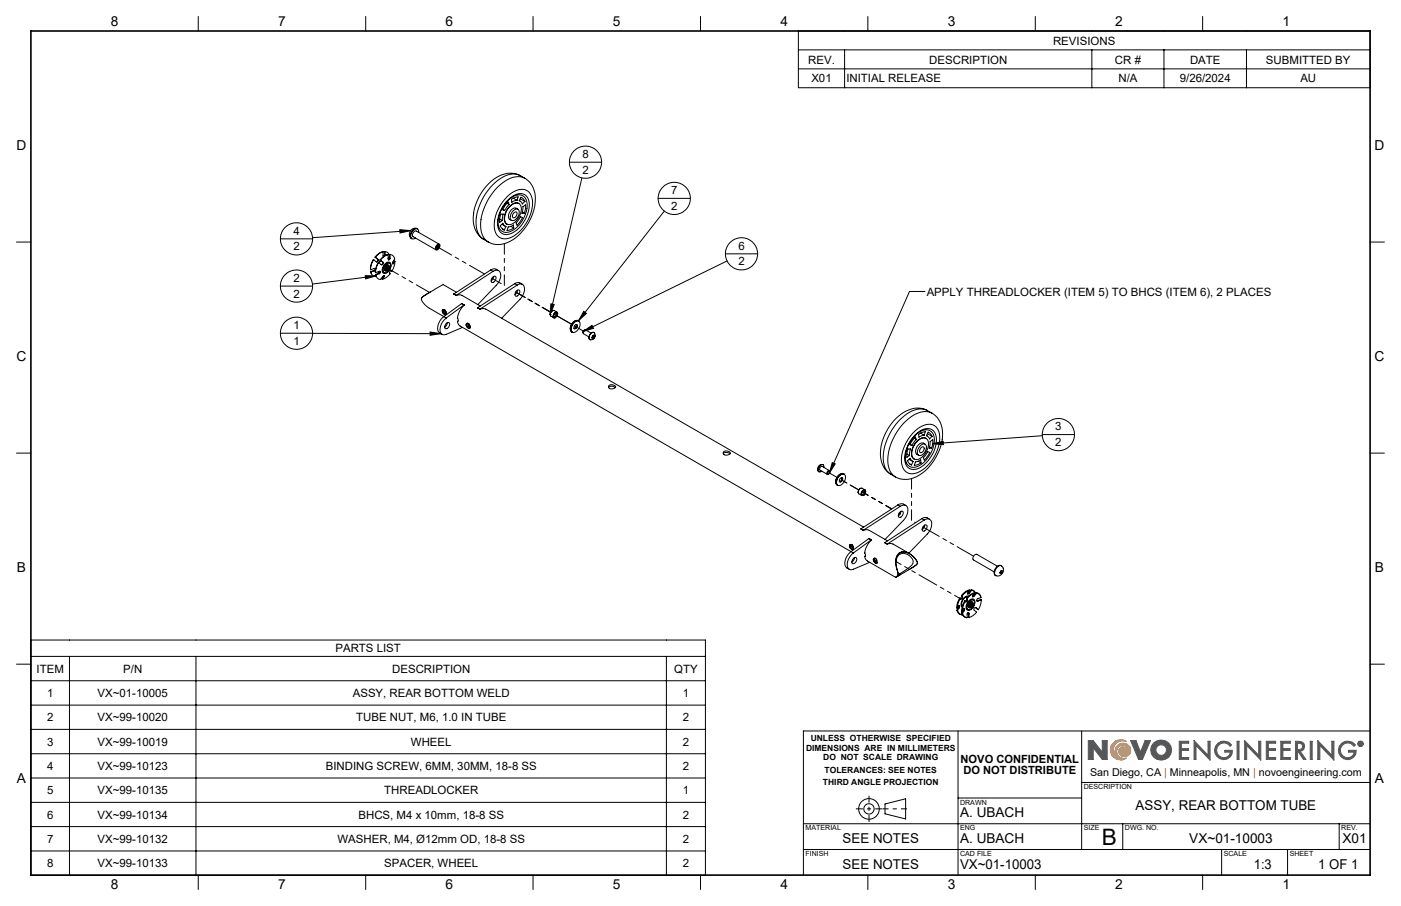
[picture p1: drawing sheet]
<svg xmlns="http://www.w3.org/2000/svg" width="432mm" height="279mm" viewBox="0 0 432 279" stroke-linecap="round" stroke-linejoin="round" font-family="sans-serif">
<g fill="none" stroke="#000" stroke-width=".31">
<path d="M61.1 5.1v4.5M112.7 5.1v4.5M164.3 5.1v4.5M215.9 5.1v4.5M267.5 5.1v4.5M319.1 5.1v4.5M370.7 5.1v4.5M160.4 54.2a7.7 7.7 0 0 0-8.9 1.6 14.9 14.9 0 0 0-5.2 14.4l1.1 2.2 1.7 1.4M160.4 54.2a6.4 6.4 0 0 0-6.9 1.4 17.5 17.5 0 0 0-6.7 14.2 5.5 5.5 0 0 0 3.7 4.8M160.4 54.2l1.4 .8M161.8 55a7.8 7.8 0 0 1 3 8.7 15.3 15.3 0 0 1-9.5 11.5l-2.4 .2-2.4-.8M161.8 55a6.4 6.4 0 0 0-6.9 1.4 17.5 17.5 0 0 0-6.7 14.2l.7 2.4 1.6 1.6"/>
<path d="M5.1 74.6h4.4M115.6 79.3h.1M115.6 79.3l.7 .6M115.7 79.3l.8 .7M116.3 79.9a.52 .52 0 0 1-.3 .8M116.3 79.9l.2 .1M116.5 80a.49 .49 0 0 1 0 .6 .49 .49 0 0 1-.5 .2M118.1 77.6a4.4 4.4 0 0 0-2.4 1.7M118.1 77.6v1.6l.4-.5M118.1 77.6h-.2a4.4 4.4 0 0 0-2.3 1.7M118.7 77.6a1.61 1.61 0 0 1 1.4 1.2M118.7 77.6v1.2l-.2-.1"/>
<path d="M118.7 77.6h-.2v1.1M119.6 78.5a4.4 4.4 0 0 0-2.4 1.7M119.6 78.5h-.1a4.4 4.4 0 0 0-2.4 1.7M119.6 78.5v1.2M120.1 79.6l-.4 .5M120.1 79.6l.1 .1M120.1 79.7l-.4 .4M120.1 79l-.4 .7M120.2 78.5a1.59 1.59 0 0 1 1.4 1.4l-.5 .7a.44 .44 0 0 0 .1 .8v-.1M120.2 78.5v1.2M120.2 78.5l-.1 1.1M120.2 79.7v.1a.31 .31 0 0 1-.4 .4 .31 .31 0 0 1-.2-.5"/>
<path d="M128.4 70.4a1.82 1.82 0 0 0-2 .9 1.82 1.82 0 0 0 .3 2.2M128.7 70.6a1.94 1.94 0 0 0-1.9 .8 1.94 1.94 0 0 0-.2 2l.3 .2M129 71.6a.87 .87 0 0 0-.4-1.1 .87 .87 0 0 0-1.2 .5 1.83 1.83 0 0 0-.4 2.7h.6l.4-.3M134.5 75.7l.8-.4a1.04 1.04 0 0 1 .1 1.2 1.04 1.04 0 0 1-1.1 .5l-.1-.7zM134.7 75.8l-.2 .4M134.7 75.8l.4-.2a.61 .61 0 0 1 .1 .8 .61 .61 0 0 1-.8 .2l.1-.4M134.8 75.7l-.3 .5M134.8 75.7l-.4 .6M134.8 75.7l.1-.1a.49 .49 0 0 1 .3 .7 .49 .49 0 0 1-.8 .2v-.1a.41 .41 0 0 0 .6-.2 .41 .41 0 0 0-.2-.5zM134.9 75.7l-.1 .5-.4 .2M134.9 75.7l-.5 .7M135 75.7h-.2"/>
<path d="M135 75.7v.6l-.6 .2M135.3 75.7l-.4 .9M135.4 75.3l-7.1-4a1.15 1.15 0 0 0-1 1.7l7.1 4M154 67.6l.8 .4M154.2 69.6l.8-.7 .3 .5 .7 .5-.6 1-.7-.5zM154.3 66h.8l-.3 2-.8 .6zM154.7 69.2l1.1 .6M154.9 70.6l.5 .3M155 64.6l.5 .3M156.3 62.7l.6 .3M156.3 60.6a5.8 5.8 0 0 1 5.9-1.9 4.8 4.8 0 0 1 1.8 5.6 11.9 11.9 0 0 1-7.6 9.3 3.4 3.4 0 0 1-4.1-3.8 12.7 12.7 0 0 1 4-9.2zM156.6 61.7a4.6 4.6 0 0 1 5.3-1.6 5.5 5.5 0 0 1 .4 6.6 7.9 7.9 0 0 1-6.7 5.6 3.2 3.2 0 0 1-2.3-3.7 11.1 11.1 0 0 1 3.3-6.9z"/>
<path d="M156.6 70l1.7-.6v.9l-1 .6-1 .2zM156.9 63l-1.4 1.9M156.9 63l-.3-.7-1.7 2.4 .6 .2M157.3 63.6l.4-.4a1.69 1.69 0 0 1 2.1-.5 1.69 1.69 0 0 1 .9 2 5.1 5.1 0 0 1-3.8 4.6 2.02 2.02 0 0 1-1.3-3l.9-1.7zM157.5 69.8l.8 .5M157.7 61.5l2-.8-.4 1.1-1.6 .6zM158.1 65.1a1.05 1.05 0 0 1 1.4-.6 1.05 1.05 0 0 1 .5 1.5 2.27 2.27 0 0 1-2.3 2 2.07 2.07 0 0 1 .4-2.9zM158.2 61.1l1.1 .7M158.4 65.6l.5-.3a.99 .99 0 0 1 .4 1.1 .99 .99 0 0 1-.9 .8l-.5-.4 .1-.6zM159.6 60.1a9 9 0 0 0-5.8 10.1 2.64 2.64 0 0 0 4.3 .8 9 9 0 0 0 4.1-9.4 2.28 2.28 0 0 0-2.6-1.5M159.6 64.5a1.68 1.68 0 0 0-2.6 1l-.3 1.4a1.13 1.13 0 0 0 1 1.1M159.9 62.8a2.37 2.37 0 0 0-2.9 .9 4.4 4.4 0 0 0-1.1 5.2l.3 .2"/>
<path d="M160 61.9l.7 .5 .3 .5 .8-.8M160 61.9l.6-1.1 .7 .5 .5 .8M160.1 61.9l.1 .1M160.3 61.3l1.5 .8M160.4 66.9l.7 .2-1.8 2.4-.2-.8zM161 65.4l.6 .4M161.1 63.7l.9-.5-.4 2.6h-.7zM422.3 74.6h4.4M114.2 83.2l1.1-.4a.37 .37 0 0 1 .5 .3 .37 .37 0 0 1-.4 .4M114.2 83.7l.2 .6M114.2 83.7l.1 .2M114.3 83.9a1.68 1.68 0 0 0 1.4 1.4l.2-.2"/>
<path d="M115.2 80.1l-.8 1.6-.2 1.5M115.2 80.1a4.3 4.3 0 0 0-1 3.1M115.2 80.1l.8 .7M115.2 83.4l.2 .1M115.2 83.4l-1 .3M115.4 83.5l-1.1 .4M115.5 82.8l.1 .3-.4 .3M115.7 84.1l1.3-.5a.39 .39 0 0 1 .3 .5 .39 .39 0 0 1-.4 .3M115.7 84.6l.2 .6M115.7 84.6l.1 .2M115.8 84.8a1.59 1.59 0 0 0 1.5 1.4l1-1.3 .2 .4M116.7 81l-.7 1.5-.3 1.6"/>
<path d="M116.7 81l-.8 1.4-.2 1.7M116.7 81l.8 .6M116.8 84.3l.1 .1M116.8 84.3l-1.1 .3M116.8 84.1v.2M116.9 84.4l-1.1 .4M117 84.1h-.3l-.4 .4M117.1 83.6l-.3 .7M117.1 80.2h.1M117.1 80.2l.8 .6M117.2 80.2l.8 .7M117.3 80.3l-.6 .7"/>
<path d="M117.4 80.4l-.5 .6M117.9 80.8a.52 .52 0 0 1-.4 .8M117.9 80.8l.1 .1M118 80.9a.48 .48 0 0 1 .1 .6 .48 .48 0 0 1-.6 .1M118.3 85.2l.2 .1M118.3 85.2l-.6 .8 .1 .1M118.4 84.9l-.1 .3M118.5 83l.5 .2M118.5 83a.95 .95 0 0 0 .7-1.3 .95 .95 0 0 1-.7 1.3M118.5 85.3l-.7 .8M118.6 81.4a1.02 1.02 0 0 1 1.4-.5 1.02 1.02 0 0 1 .5 1.4 2.14 2.14 0 0 1-2.3 2 1.99 1.99 0 0 1 .4-2.9zM118.8 81.6a.88 .88 0 0 1 1.2-.5 .88 .88 0 0 1 .4 1.2 1.77 1.77 0 0 1-2.1 1.7l-.3-.9z"/>
<path d="M119 81.9l-.4 .8zM119.1 81.9l-.6 .9M119.1 81.8l.3-.1 .2 .3-.2 .8M119.3 82.1l-.4 .7M119.3 82.9l-.1 .1M119.4 82.8l-.4 .4M119.4 82.8l-.5 .4-.3-.1M119.6 82.2l-.3 .7M119.8 82.9l-.7 .6-.4-.1-.2-.4M120 82.2l-.1-.3a1.03 1.03 0 0 0-1.2 .4 1.03 1.03 0 0 0 .2 1.3l.4-.2 .5-.5M120 82.2l-.2 .7M120 82.2l-.3 .6-.7 .4"/>
<path d="M120 82.2l-.4 .8-.6 .5M120 81.1a1.92 1.92 0 0 0-1.6 3M120 81.1l.1 .1M120.5 83.4l.3 .3M120.6 83.4h.1M120.6 83.4h-.1a.63 .63 0 0 0-.2 1 4.5 4.5 0 0 1-2.5 1.7M120.6 83.4l.2 .3M121.1 81.2l-.1 .1M121.1 81.2l.1 .1M121.7 80.6l-.1 1.1-.8 2M121.7 80.6l-.5 .7M121.7 80.6l-.2-.1-.4 .7"/>
<path d="M132.7 90l-2.1 1.3-.7 .9M136.5 95.5a.98 .98 0 0 1 .9 .5 .98 .98 0 0 1 0 1 1.05 1.05 0 0 1-.9-1.5zM136.5 96.3a.49 .49 0 0 1 0-.7 .49 .49 0 0 1 .7 .1 .76 .76 0 0 1 0 1.3l-.7-.6M136.5 95.8l.7 .5M136.5 96.4l.7 .4M136.5 95.8v.6M136.5 96.4l.2 .1M136.7 95.5l-.2 .3M136.7 96.5l.7 .4-.2-.1M136.8 97.6a3.9 3.9 0 0 0-1.5 4.9l1 .6M136.8 97.6l.7 .5M136.8 95.5l.4 .2"/>
<path d="M137.2 96.3v.5M137.4 96l-.2 .3M137.5 98.1a3.9 3.9 0 0 0-1.5 4.8 1.27 1.27 0 0 0 1.5 .2l5.1-2.1M137.7 99.6l.5-.2a1.09 1.09 0 0 1 .2 1.4 1.09 1.09 0 0 1-1.2 .5l-.1-.8zM137.8 99.5l-.1 .6-.6 .8M139.9 90.7h.1M139.9 90.7l.7 .4M140.6 91.1l.9-.2 .8 .2 5.7 3.3M140.6 91.1h.1M140.7 90.1l-4.1-2.3-2.7 1.5a11.6 11.6 0 0 0-4 2.8 4.4 4.4 0 0 0 2.5 3l4.4 2.5M141 98a7.1 7.1 0 0 1 2.1-3.9l-5.6 4M141 98h.1"/>
<path d="M141 99.2l.7 1.3 120.6 69.6M141 98l.2 .8-.2 .4M141.2 99l-.2 .1M142.3 93.6l.8 .5M142.3 93.6l-5.5 4M142.3 93.6h.1M143.8 99.7a.91 .91 0 0 1 1 .6 .91 .91 0 0 1-.3 1 1.17 1.17 0 0 1-.7-1.6zM144 99.7l-.2 .4M144.1 99.7l.4 .2M147.2 94.9h.1M147.2 94.9l.8 .5M147.2 94.9l.8 .4"/>
<path d="M148 95.4l.9-.3 .8 .2 116.5 67.3M148 95.3v.1M151.2 83.3l1.3-.4 1.2 .6M151.2 83.3l.8 .4M151.2 83.3l-11.3 7.4M151.8 85.6l.7-.4a1.1 1.1 0 0 1 .2 1.3 1.1 1.1 0 0 1-1.2 .5l-.1-.8zM152 83.7a1.46 1.46 0 0 1 1.8-.1 1.46 1.46 0 0 1 .5 1.8l-1 2.2-6 6.3M152 83.7l-11.4 7.4M152.2 85.2l-.3 .9-.5 .5M158.6 87.5l1.3-.4 1.1 .6M158.6 87.5l.7 .4M158.6 87.5l-11.4 7.4"/>
<path d="M159.1 89.8a.63 .63 0 0 1 1-.3 .63 .63 0 0 1 0 1l-.4 .6-.7 .3-.3-.6zM159.3 87.9a1.43 1.43 0 0 1 1.9-.1 1.43 1.43 0 0 1 .4 1.8l-.9 2.2-6.1 6.3M159.3 87.9l-11.3 7.4M159.5 89.5l-.3 .9-.5 .4M169.5 97h.1M170.2 95.8l-.7 1.2M170.2 95.8l-.4 .5-.2 .9 1.1 .8M170.2 95.8l.5-.1 1 .6M170.3 95.8h.1M170.3 95.8h-.1M170.9 96.6l.5-.3a.86 .86 0 0 1 .5 .8 .86 .86 0 0 1-.7 .8l-.4 .1-.3-.3zM171 96.7l.3-.2a.68 .68 0 0 1 .3 .9 .68 .68 0 0 1-.9 .3z"/>
<path d="M171.2 96.6l.1-.1a.64 .64 0 0 1 .2 .9 .64 .64 0 0 1-.8 .2v-.2M171.9 96.8l-.1-.5a1.06 1.06 0 0 0-1.1 .5 1.06 1.06 0 0 0 0 1.2l.5-.1M176.6 99.5l1-.7 .8 .2a2.3 2.3 0 0 0-2 3.4l-.2-.1a2.01 2.01 0 0 1 .4-2.8zM176.8 99.7a1.03 1.03 0 0 1 1.3-.7 1.03 1.03 0 0 1 .7 1.3 2.32 2.32 0 0 1-2.3 2.2 1.9 1.9 0 0 1 .3-2.8zM177.2 99l-1 .9-.4 1.5M137.1 100.9h.1M143.8 100.6a.49 .49 0 0 1 0-.8 .49 .49 0 0 1 .8 .2 .67 .67 0 0 1 .3 .6 .67 .67 0 0 1-.4 .6l-.6-.6M143.8 100.1l.8 .4M143.8 100.6l.8 .4M143.8 100.1v.5M143.8 100.6l.2 .2M144.1 100.8l.7 .4-.2-.2"/>
<path d="M144.6 100.5v.5M144.7 100.2l-.1 .3M177.2 100.3l.4-.3a.71 .71 0 0 1 .2 .9 .71 .71 0 0 1-.9 .3zM177.6 100.1a.95 .95 0 0 1-.6 1.1M177.7 100.1a.83 .83 0 0 1-.7 1.3M180.2 101.8l-.4 .3-.1 .5M182 103a.82 .82 0 0 1 1.2-.2 .82 .82 0 0 1 .1 1.2 1.01 1.01 0 0 1-1.7 .4zM182.2 102.7l-1.7-1a.77 .77 0 0 0-.7 1.2l1.7 1M182.6 104.1v.1M182.6 104.1l.2 .2M182.6 103.6l.4-.3a.59 .59 0 0 1 .4 .7 .59 .59 0 0 1-.6 .5l-.3-.2zM182.6 104.2l.2 .1"/>
<path d="M182.8 103.8l-.2 .2M182.8 103.8l.4 .2M182.8 103.6v.2M183 103.5l-.3 .2-.1 .5M183 103.5l.2 .1M183.1 102.6a1.38 1.38 0 0 0-1.4 .6 1.38 1.38 0 0 0 .1 1.5M183.2 104l-.4 .3M183.2 103.6v.4M187.6 119.5a1.49 1.49 0 0 1 2.1 0M187.7 118.9a1.46 1.46 0 0 1 2.1 .4 1.22 1.22 0 0 1-1.2 .7 1.22 1.22 0 0 1-1.1-.9zM5.1 139.7h4.4M223 139.9a1.45 1.45 0 0 1 2 0"/>
<path d="M223 139.3a1.49 1.49 0 0 1 2.1 .4 1.21 1.21 0 0 1-1.2 .7 1.21 1.21 0 0 1-1-.8zM278.4 130.7a8.9 8.9 0 0 1 7.8-3.7 6.9 6.9 0 0 1 4.3 7.9 15.7 15.7 0 0 1-8.9 12.5 5.4 5.4 0 0 1-7.6-3.1 15.2 15.2 0 0 1 3.6-12.8zM279.9 138.5l.7-.1-.3 2.1-.8 .5zM280.5 137l.6 .4M281.5 133.4a5.7 5.7 0 0 1 6.5-2.2 5.8 5.8 0 0 1 1.1 6.9 11.4 11.4 0 0 1-7.6 8 3.5 3.5 0 0 1-3.7-4.2 13.2 13.2 0 0 1 3.7-8.5zM281.8 135.1l.6 .4M282 134.1a4.5 4.5 0 0 1 5.3-1.5 4.6 4.6 0 0 1 1.1 4.9 9.9 9.9 0 0 1-6.1 7.2 2.93 2.93 0 0 1-3.5-3.7 11.3 11.3 0 0 1 3.2-6.9zM282.4 135.5l-1.3 1.9M282.4 135.5l-.3-.7-1.7 2.3 .7 .3M282.6 136.2a2.01 2.01 0 0 1 3.4-.3 5.2 5.2 0 0 1-3.4 5.8 1.84 1.84 0 0 1-1.5-2.6l.4-1.2zM283.1 133.9l2.1-.8-.4 1.1-1.6 .6zM283.7 133.6l1.1 .6"/>
<path d="M283.8 137.3a1.05 1.05 0 0 1 1.5-.2 1.05 1.05 0 0 1 .1 1.5 1.96 1.96 0 0 1-2.3 1.8 2.31 2.31 0 0 1 .7-3.1zM283.9 138.1l.5-.3a.94 .94 0 0 1 .4 .9 .94 .94 0 0 1-.7 .8l-.4 .1-.3-.4zM285.1 137a1.55 1.55 0 0 0-2.5 .8 1.56 1.56 0 0 0 .5 2.6M285.4 135.2a2.27 2.27 0 0 0-2.9 1 4.3 4.3 0 0 0-1.1 5.1l.4 .3M285.5 134.3l1 1.1 .8-.9M285.5 134.3l.6-1 .7 .5 .5 .7M285.5 134.3l.3 .1M285.9 133.7l1.4 .8M285.9 126.6a7.6 7.6 0 0 0-9 1.8 15.1 15.1 0 0 0-5.2 14.1l.3 .8a5.8 5.8 0 0 0 2.5 3M285.9 126.6a6.5 6.5 0 0 0-7.3 1.8 17.2 17.2 0 0 0-6.3 14.3l.3 .8a4.3 4.3 0 0 0 2 2.8M285.9 126.6l1.4 .9M285.9 139.3l.7 .2-1.7 2.4-.3-.8z"/>
<path d="M286.5 137.8l.6 .4M286.7 136.2l.8-.6-.4 2.6h-.7zM422.3 139.7h4.4M253.4 143.2a1.39 1.39 0 0 0-1.2 2.1M253.7 143.3a1.39 1.39 0 0 0-1.4 .7 1.39 1.39 0 0 0 .1 1.5M253.9 144.1a.68 .68 0 0 0-.4-.9 .68 .68 0 0 0-.9 .6l-.4 1.3a.59 .59 0 0 0 .5 .5 .59 .59 0 0 0 .6-.3M255.3 145.5l.1-.2a.41 .41 0 0 1 .3 .6 .41 .41 0 0 1-.6 .2zM255.6 145.1l-2.2-1.3a.77 .77 0 0 0-.7 1.2l2.3 1.3M255.8 145.6l-.1-.3a.62 .62 0 0 0-.7 .2 .62 .62 0 0 0 .1 .8l.3-.1M257.7 149.2a2.62 2.62 0 0 1 2-3.2l.5 .2a2.4 2.4 0 0 0-2.3 3.1M257.7 149.2l.5 .5-.3-.4M258.6 146.9l.3-.4a.96 .96 0 0 1 1.3-.2 .96 .96 0 0 1 .4 1.3 2.39 2.39 0 0 1-2.3 2.1 1.89 1.89 0 0 1 .3-2.8z"/>
<path d="M259 146.2a2.75 2.75 0 0 0-1.3 3M259 147.5l.4-.2a.7 .7 0 0 1 .2 .9 .7 .7 0 0 1-.9 .3zM259.4 147.3a.99 .99 0 0 1-.7 1.2M259.5 147.3a.85 .85 0 0 1-.7 1.3M265.1 150.6l-.4 .5-.2 .7M265.1 150.6l-.6 .8v.6l1.1 .8M265.1 150.6l.5-.1 1 .6M265.2 150.6h.1M265.2 150.6h-.1M265.8 151.4l.5-.3a.85 .85 0 0 1 .5 .9 .85 .85 0 0 1-.6 .7l-.5 .1-.2-.3zM265.9 151.6l.4-.3a.67 .67 0 0 1 .2 .9 .67 .67 0 0 1-.9 .3zM266 151.2l.5-.2 .3 .6"/>
<path d="M266 151.2a.88 .88 0 0 0-.6 .7 .88 .88 0 0 0 .5 .9h.2M266.1 152.8h.1M266.1 151.4l.1-.1a.65 .65 0 0 1 .2 .8 .65 .65 0 0 1-.8 .3v-.2M274.6 146.3l1.4 .8M276.8 155.7l1.2-.4 1.2 .6M276.8 155.7l.7 .4M276.8 155.7l-11.4 7.4M277.5 157.8l.5-.2a1.1 1.1 0 0 1 .3 1.2 1.1 1.1 0 0 1-.9 .8l-.4-.1-.1-.5zM277.5 156.1l-11.4 7.5M277.5 156.1a1.43 1.43 0 0 1 1.8-.1 1.43 1.43 0 0 1 .5 1.8l-1 2.2-6 6.4M277.6 157.7l-.2 .9-.5 .5M279.4 142.7a8.8 8.8 0 0 1 3.4-9 2.9 2.9 0 0 1 5.1 .9 9.2 9.2 0 0 1-5.5 9.4l-.6 .1a2.31 2.31 0 0 1-2.4-1.3"/>
<path d="M279.5 140l.8 .5M280.2 141.6l1 .6M280.4 143.1l.5 .3M280.5 141.3l.4 .7 .5 .3-.5 1.1-.7-.5-.5-.8zM282.2 142.5l1.6-.7v1l-2 .7zM283 142.2l.8 .6M284.1 159.9l1.3-.3 1.1 .5M284.1 159.9l.7 .5M284.1 159.9l-11.4 7.4M261.8 168.1a.8 .8 0 0 1 1 0 .8 .8 0 0 1 .2 1v.2a.92 .92 0 0 1-1-.2 .92 .92 0 0 1-.2-1zM262 168.8a.48 .48 0 0 1 0-.8 .48 .48 0 0 1 .7 .2 .74 .74 0 0 1 0 1.2l-.7-.6M262 168.3l.7 .4"/>
<path d="M262 168.8l.9 .6-.2-.1M262 168.8l.7 .5M262 168.3v.5M262.2 168l-.2 .3M262.3 170.1a3.9 3.9 0 0 0-1.5 4.8l1 .7M262.3 170.1l.7 .4M262.3 167.9l.4 .2M262.7 168.7v.6M262.9 168.4l-.2 .3M263 170.5a3.9 3.9 0 0 0-1.5 4.9 1.2 1.2 0 0 0 1.5 .1l5-2.1M263.1 172.2l.7-.3a1.2 1.2 0 0 1 .1 1.3 1.2 1.2 0 0 1-1.2 .6l-.1-.7zM263.3 172l-.2 .7-.6 .7"/>
<path d="M265.4 163.1v.1M265.4 163.1l.7 .5M266.1 163.6l1-.3 .7 .2 5.7 3.3M266.5 170.5h.1M266.5 170.4l.2 .8a1.3 1.3 0 0 0 .6 1.8l8.7 5M266.7 171.4l-.2 .2M267.8 166.1h.1M267.8 166.1l.7 .4M267.8 166.1l-5.5 4M268.5 166.5a7.4 7.4 0 0 0-2 4M268.5 166.5l-5.5 4M268.5 166.5h.1"/>
<path d="M269.3 172.5l.8 .4M269.3 173.1l1 .5-.2-.1M269.3 173.1l.8 .4M269.3 172.5v.6M269.3 172.2a.89 .89 0 0 1 1 .5 .89 .89 0 0 1-.2 1 1.1 1.1 0 0 1-.8-1.5zM269.4 173.1a.63 .63 0 0 0 .9 .4M269.5 172.2l-.2 .3M269.6 172.2l.4 .2M269.8 172.2a.47 .47 0 0 0-.6 .2 .47 .47 0 0 0 .1 .6M270.1 172.9v.6M270.2 172.7l-.1 .2M272.7 167.3l.7 .5"/>
<path d="M272.7 167.3l.8 .5M273.5 167.8h.1M273.5 167.8l.9-.2 .8 .1 5.1 3M276.1 173.5a2.47 2.47 0 0 1 1.4-2.7 2.47 2.47 0 0 1 3 .8 1.91 1.91 0 0 1 1 1.8 1.91 1.91 0 0 1-1.3 1.6l-3.4 2.2M276.8 177.1l-.7 .9M282.8 173.6h.1M282.8 173.6a5.1 5.1 0 0 0-4.9-3.3 3.6 3.6 0 0 0-1.6 4.6l.5 2.2M282.8 173.6a10.5 10.5 0 0 1-4.4 3.1l-2.3 1.3 1.4-.8M282.8 173.6a5.1 5.1 0 0 0-4.9-3.4 3.1 3.1 0 0 0-1.8 3.6l.7 3.3M282.8 173.6a3 3 0 0 1-2 1.7l-.6 .3M284.8 162l.5-.1a1.13 1.13 0 0 1 .4 1.1 1.13 1.13 0 0 1-1 .8 .97 .97 0 0 1-.5-.9 .97 .97 0 0 1 .6-.9zM284.8 160.4a1.45 1.45 0 0 1 1.9-.1 1.45 1.45 0 0 1 .4 1.8l-.3 1.1-.6 1.1-6.1 6.3"/>
<path d="M284.8 160.4l-11.3 7.4M285 161.9l-.3 .9-.5 .5M307.4 174.9a1.13 1.13 0 0 1 1.5-.3 1.13 1.13 0 0 1 .3 1.5 1.57 1.57 0 0 1-.9 1.4 1.57 1.57 0 0 1-1.7-.3l.1-1.2zM307.4 174.6l-6.3-3.6a1.15 1.15 0 0 0-1.1 1.7l6.4 3.7M308.2 176.6l.1 .3M308.3 176.5l.4 .3M308.5 176.1l.4 .2M308.6 174.5a1.94 1.94 0 0 0-1.9 .8 1.94 1.94 0 0 0-.1 2l.3 .2M308.7 176.8l-.4 .1M308.8 176l-.4 .1-.2 .5M308.8 176l.1 .3M308.8 176l-.3 .1"/>
<path d="M308.9 176.3l-.2 .5M294.9 188.2a1.57 1.57 0 0 0 1.6 1.4M294.9 188.2h.2M295.1 187.5l.5-.7a.41 .41 0 0 1 .2 .3 .41 .41 0 0 1-.2 .4M295.1 188.2a1.71 1.71 0 0 0 1.4 1.4M295.4 187.5h.2M295.4 187.5l-.5 .7M295.6 187.5l-.5 .7M295.6 186.8l-.2 .7M296 184.5l-.7 1.5-.2 1.5M296 184.5l-.2-.1-.7 1.5-.2 1.6h.2M296.3 183.6l.2 .2"/>
<path d="M296.3 183.6l.2 .3M296.5 189.1a1.57 1.57 0 0 0 1.6 1.4M296.5 189.1h.2M296.5 183.9l-.4 .8M296.5 183.8l.2 .2M296.5 183.9l.2 .1M296.5 188.4v.6M296.5 189.2v.4M296.6 188.4l.5-.8a.41 .41 0 0 1 .3 .4 .41 .41 0 0 1-.3 .4M296.7 184l-.4 .7-.3-.2M296.7 189.1a1.61 1.61 0 0 0 1.4 1.4M296.9 188.3l.2 .1"/>
<path d="M296.9 188.3l-.4 .8M297.1 188.1l-.2-.1 .1 .3M297.1 188.4l-.4 .7M297.1 187.7l-.2 .6M297.5 185.4l-.5 1.1-.4 1.9M297.5 185.4l-.1-.2-.7 1.6-.3 1.2v.4h.2M297.9 184.5l.2 .1M297.9 184.5l.1 .3M298 184.8l-.4 .8M298 184.8l.2 .1M298.1 184.6l.1 .3M298.2 184.9l-.3 .7-.2 .1-.2-.3"/>
<path d="M298.3 184a2.11 2.11 0 0 0-1.7 2.9M298.4 188.9l.1 .3M298.4 186.9l.2 .4 .3 .1 .7-.5M298.4 186.9l.4 .2M298.5 183.9a2.31 2.31 0 0 0-2 3.3M298.5 189.2l.2 .1M298.5 189.2v1.2h.2M298.6 185.3a1.03 1.03 0 0 1 1.4-.5 1.03 1.03 0 0 1 .4 1.4 2.22 2.22 0 0 1-2.2 2 2.03 2.03 0 0 1 .4-2.9zM298.7 189.3a.29 .29 0 0 0-.1-.4 .29 .29 0 0 0-.4 .2l-.1 1.4M298.7 189.3v1.1M298.7 182.7l-.5 .4M298.7 182.7l.2 .1"/>
<path d="M298.8 185.5a.94 .94 0 0 1 1.4-.4 .94 .94 0 0 1 0 1.5l-.4 .8a.93 .93 0 0 1-1.3 .6 .93 .93 0 0 1-.4-1.4zM298.8 182.1l-1.4 .8-.9 .9M298.8 182.1l-.6 1.1 .7-.4M298.8 182.1v-.2a4.6 4.6 0 0 0-2.5 1.7M299 185.8l-.5 .8zM299 185.8l-.5 .9M299.2 185.7l.4 .2-.3 .9M299.2 185.6a.94 .94 0 0 1-.8 1.3l.6-.4zM299.3 186.8l-.5 .3M299.3 186.8l-.7 .2M299.3 186l-.5 .8M299.3 186.8l-.1 .1"/>
<path d="M299.3 181.9l.8 .2 .6 .8M299.3 181.9l.1 .2M299.3 181.9l-.6 .8M299.4 182.1l.7 .2 .6 .8M299.4 182.1l-.5 .7M299.6 186.1l-.3 .7M299.9 186.2l-.1-.5a1.14 1.14 0 0 0-1.1 .5 1.14 1.14 0 0 0 0 1.2h.5l.4-.5M299.9 186.2l-.3 .7M299.9 186.2l-.4 .6-.7 .3M299.9 186.2l-.3 .7-.7 .5M300 185a1.91 1.91 0 0 0-1.8 2.9l.1 .1M300.2 183.6l-.4 .1"/>
<path d="M300.2 183.6l-.5 .4M300.2 183.6l.2 .1M300.4 183a4.4 4.4 0 0 0-2.3 1.6M300.4 183.7l-.4 .4-.3-.1 .1-.3M300.4 183l-.1-.2a4.4 4.4 0 0 0-2.4 1.7M300.4 183l-.6 .7M300.6 187.3l.9 .7M300.7 187.4h.1M300.8 187.4a.48 .48 0 0 0-.6 .2 .48 .48 0 0 0 .1 .6l.7 .6a4.4 4.4 0 0 1-2.3 1.6M300.8 187.4l.7 .6M300.9 182.8a1.52 1.52 0 0 1 1.4 1.1M300.9 182.8l.1 .2"/>
<path d="M300.9 182.8l-.7 .8M301 183a1.52 1.52 0 0 1 1.4 1.3l-1 .3a.38 .38 0 0 0-.4 .4 .38 .38 0 0 0 .4 .3M301 183l-.6 .7M301.3 185.2l-.3 .1M301.3 185.2l.1 .1M302.4 185l-.3 1.9-.6 1.1M302.4 185l-1 .3M302.4 185l-1.1 .2M5.1 204.8h4.4M422.3 204.8h4.4M295.3 225.4v44.5M333.4 225.4v36.6"/>
<path d="M422.3 225.4h-174.7v44.5M247.6 254h174.7M272.8 247.9l6.3-1.6v6.3l-6.3-1.6zM295.3 246.1h38.1M333.4 241.3h88.9M346 254v8M412.7 254v8M61.1 269.9v4.4M112.7 269.9v4.4M164.3 269.9v4.4M215.9 269.9v4.4M247.6 262h174.7"/>
<path d="M267.5 269.9v4.4M319.1 269.9v4.4M370.7 269.9v4.4M376.5 262v7.9M396.8 262v7.9"/>
<circle cx="267.8" cy="249.5" r="1.59"/>
<circle cx="267.8" cy="249.5" r="3.2"/>
</g>
<path d="M154.5 87.5l-2.9-1.7M170.8 96.9l5.4 3.1M177.1 100.5l.2 .1M177.1 100.5l2.7 1.6M258 147.2l-2.6-1.4M277.4 158.5l-.3-.2M277.5 158.5l-.4-.2M281.9 161l.3 .2" fill="none" stroke="#000" stroke-width=".31" stroke-dasharray="6.3 1.3 1.3 1.3 1.3 1.3"/>
<path d="M274.8 157l-9-5.3" fill="none" stroke="#000" stroke-width=".31" stroke-dasharray="6.3 1.3 1.3 1.3 1.3 1.3" stroke-dashoffset="4.3"/>
<path d="M264.7 151.1l-5.6-3.2" fill="none" stroke="#000" stroke-width=".31" stroke-dasharray="6.3 1.3 1.3 1.3 1.3 1.3" stroke-dashoffset="3.2"/>
<path d="M158.9 90.1l10.9 6.2" fill="none" stroke="#000" stroke-width=".31" stroke-dasharray="6.3 1.3 1.3 1.3 1.3 1.3" stroke-dashoffset="3.3"/>
<path d="M159.6 90.4l10.2 5.9" fill="none" stroke="#000" stroke-width=".31" stroke-dasharray="6.3 1.3 1.3 1.3 1.3 1.3" stroke-dashoffset="3.7"/>
<path d="M149.3 84.5l-14.7-8.5" fill="none" stroke="#000" stroke-width=".31" stroke-dasharray="6.3 1.3 1.3 1.3 1.3 1.3" stroke-dashoffset="1"/>
<path d="M264.7 151.1l-5.8-3.4" fill="none" stroke="#000" stroke-width=".31" stroke-dasharray="6.3 1.3 1.3 1.3 1.3 1.3" stroke-dashoffset="3.4"/>
<path d="M132.4 90.2l-13.7-7.9" fill="none" stroke="#000" stroke-width=".31" stroke-dasharray="6.3 1.3 1.3 1.3 1.3 1.3" stroke-dashoffset="1.6"/>
<path d="M276.2 173.2l19.6 11.3" fill="none" stroke="#000" stroke-width=".31" stroke-dasharray="6.3 1.3 1.3 1.3 1.3 1.3" stroke-dashoffset="4.6"/>
<path d="M284.4 162.5l15.7 9" fill="none" stroke="#000" stroke-width=".31" stroke-dasharray="6.3 1.3 1.3 1.3 1.3 1.3" stroke-dashoffset=".5"/>
<path d="M155.4 88v-12.9M280.9 160.5v-12.9" fill="none" stroke="#000" stroke-width=".31" stroke-dasharray="6.3 1.3 1.3 1.3 1.3 1.3" stroke-dashoffset="3.1"/>
<path d="M342.7 229.6a3.1 3.1 0 0 1 4.5-.9 2.82 2.82 0 0 0-3.9 1.7 2.82 2.82 0 0 0 2.3 3.6 2.45 2.45 0 0 1-1.1-4.2 2.45 2.45 0 0 1 4 1.5 1.88 1.88 0 0 1-1.9 2.1 1.88 1.88 0 0 1-1.8-2.2l.6-.7a1.82 1.82 0 0 1 2.4 1.5 1.89 1.89 0 0 0-2.6-2 1.89 1.89 0 0 0-.3 3.3l1.5 .6 .8-.1a3.2 3.2 0 0 1-4-.2 3.2 3.2 0 0 1-.5-4z" fill="none" stroke="#f78d2a" stroke-width=".31"/>
<g fill="none" stroke="#555759" stroke-width=".31">
<path d="M336.9 230.6v3.6h-1.5v-5.8h1.5l2.8 3.6M336.9 230.6h.1M337 230.6l2.7 3.6h1.5v-5.8h-1.5v3.6M339.7 232h.1M348.5 228.4h1.6l1.4 3.6 1.4-3.6h1.7l-2.5 5.8h-1.2zM363.5 228.6h2.9v.6h-2.3v1.7h2.2v.5h-2.2v2.2h2.3v.6h-2.9zM368 228.4l4.3 4.5v-4.3h.7v5.8l-4.4-4.5v4.3h-.6zM375.4 229.2a2.89 2.89 0 0 1 4.2 .5l-.5 .5a2.26 2.26 0 0 0-3.2-.7 2.26 2.26 0 0 0-.5 3.2 2.26 2.26 0 0 0 3.3 .4l.5-1.1h-1.7v-.6h2.3a2.78 2.78 0 0 1-4 2.5 2.78 2.78 0 0 1-.4-4.7zM381.3 228.6h.6v5.6h-.6zM383.6 228.4l4.3 4.5v-4.3h.7v5.8l-4.4-4.5v4.3h-.6zM390.3 228.6h2.9v.6h-2.3v1.7h2.2v.5h-2.2v2.2h2.3v.6h-2.9zM394.8 228.6h2.9v.6h-2.3v1.7h2.2v.5h-2.2v2.2h2.3v.6h-2.9z"/>
<path d="M399.3 228.6a2.74 2.74 0 0 1 2.6 .8l.2 .8-.3 .9-1.1 .6 1.8 2.5h-.8l-1.7-2.5h-.1v2.5h-.6zM399.9 229.2l1.1 .1a1.02 1.02 0 0 1 0 1.7l-1.1 .2zM403.8 228.6h.6v5.6h-.6zM406.2 228.4l4.3 4.5v-4.3h.6v5.8l-4.3-4.5v4.3h-.6zM413.6 229.2a2.89 2.89 0 0 1 4.2 .5l-.5 .5a2.25 2.25 0 0 0-3.3-.7 2.25 2.25 0 0 0-.2 3.4 2.25 2.25 0 0 0 3.4-.3l.1-.6h-1.6v-.6h2.3a2.79 2.79 0 0 1-4 2.5 2.79 2.79 0 0 1-.4-4.7zM419 228.9l.6 .1-.1 .4 .2 .4-.4-.4-.3 .4zM419.2 229l.3 .2-.3 .1z"/>
<circle cx="357.9" cy="231.3" r="1.64"/>
<circle cx="357.9" cy="231.3" r="3.2"/>
<circle cx="419.3" cy="229.4" r=".85"/>
<circle cx="419.3" cy="229.4" r=".71"/>
</g>
<path d="M279.5 249.4h-7.5" fill="none" stroke="#000" stroke-width=".31" stroke-dasharray="15.2 1.3 1.3 1.3" stroke-dashoffset="13.4" stroke-linecap="butt"/>
<path d="M263.8 249.4h8.1M267.8 245.4v8.1" fill="none" stroke="#000" stroke-width=".31" stroke-dasharray="15.2 1.3 1.3 1.3" stroke-dashoffset="13.1" stroke-linecap="butt"/>
<path d="M9.5 9.6h412.8v260.3h-412.8z" fill="none" stroke="#000" stroke-width=".5"/>
<path d="M343 229.1a3.2 3.2 0 0 1 4.2-.4 2.82 2.82 0 0 0-3.9 1.7 2.82 2.82 0 0 0 2.3 3.6 2.43 2.43 0 0 1-1.9-2.8 2.43 2.43 0 0 1 2.7-2 2.43 2.43 0 0 1 2.1 2.7 1.82 1.82 0 0 1-2.5 1.5 1.82 1.82 0 0 1-.9-2.7 1.73 1.73 0 0 1 2.7 1.3 1.9 1.9 0 0 0-2.6-2 1.9 1.9 0 0 0-.3 3.3l.8 .5h1.5a3.2 3.2 0 0 1-4.2-.4 3.2 3.2 0 0 1 0-4.3z" fill-rule="evenodd" fill="#f78d2a"/>
<path d="M335.4 228.4v5.8h1.5v-3.6l2.8 3.6h1.5v-5.8h-1.5v3.6l-2.8-3.6zM348.5 228.4l2.4 5.8h1.2l2.5-5.8h-1.7l-1.4 3.6-1.4-3.6zM355.6 229.1a3.1 3.1 0 0 0 .2 4.6 3.1 3.1 0 0 0 4.6-.6 3.1 3.1 0 0 0-1-4.5l-1.8-.4-1 .3zM356.2 231.3a1.65 1.65 0 0 1 3.3 0 1.65 1.65 0 0 1-3.3 0zM363.5 228.6v5.6h2.9v-.6h-2.3v-2.2h2.2v-.5h-2.2v-1.7h2.3v-.6zM368 228.4v5.8h.6v-4.3l4.4 4.5v-5.8h-.7v4.3zM375.2 229.3a2.79 2.79 0 0 0 .7 4.7 2.79 2.79 0 0 0 3.9-2.6h-2.3v.6h1.7a2.16 2.16 0 0 1-3 1.4 2.16 2.16 0 0 1-.9-3.2 2.22 2.22 0 0 1 3.8 0l.5-.5a2.92 2.92 0 0 0-4.4-.4zM381.3 228.6v5.6h.6v-5.6zM383.6 228.4v5.8h.6v-4.3l4.4 4.5v-5.8h-.7v4.3zM390.3 228.6v5.6h2.9v-.6h-2.3v-2.2h2.2v-.5h-2.2v-1.7h2.3v-.6zM394.8 228.6v5.6h2.9v-.6h-2.3v-2.2h2.2v-.5h-2.2v-1.7h2.3v-.6zM399.3 228.6v5.6h.6v-2.5l1.8 2.5h.8l-1.8-2.5 1.1-.6 .3-1.3a1.6 1.6 0 0 0-2.1-1.2zM399.9 229.2l1.3 .3 .3 .4-.3 1-1.3 .3zM403.8 228.6v5.6h.6v-5.6zM406.2 228.4v5.8h.6v-4.3l4.3 4.5v-5.8h-.6v4.3zM413.3 229.4a2.79 2.79 0 0 0 .9 4.6 2.79 2.79 0 0 0 3.8-2.6h-2.3v.6h1.6a2.18 2.18 0 0 1-3.2 1.3 2.18 2.18 0 0 1-.4-3.5 2.22 2.22 0 0 1 3.6 .4l.5-.5a2.89 2.89 0 0 0-4.5-.3zM419 228.9v.9h.2v-.4l.5 .4-.2-.4 .2-.4zM419.2 229l.3 .2-.3 .1zM418.5 229.4a.85 .85 0 0 0 1.7 0 .85 .85 0 0 0-1.7 0zM418.6 229.4a.71 .71 0 0 1 1.4 0 .71 .71 0 0 1-1.4 0z" fill-rule="evenodd" fill="#555759"/>
<g fill="none" stroke="#000" stroke-width=".31">
<path d="M246.1 9.6h176.2v17.5h-176.2zM246.1 15.4h176.2M260.3 15.4v11.7M336.5 15.4v11.7M358.7 15.4v11.7M384.2 15.4v11.7M246.1 21.2h176.2M175.5 50h9.9M179.4 54.9l-9.9 42.1M86.4 73.7h9.9M123.2 70.8l3.4 .3-3.3 .8zM126.6 71.1l-30.3 2.2"/>
<path d="M202.8 61.2h10M204.8 65.1l-26.5 33.8M223.6 78.3h9.9M86.4 88.2h9.9M112.6 85l3.3 .1-3.2 .9zM115.9 85.1l-19.6 2.5M169.8 93.7l1 .2-1.3 3.1zM179.9 96l.8 .7-2.4 2.2zM224.1 80.5l-44.4 21.7M285.1 89.9h-4.8l-24.7 56M86.4 102.8l49.5 .1M132.6 102.4l3.3 .5-3.3 .5z"/>
<path d="M179.7 102.2l2.8-1.9 .4 .9zM287.4 136.8l3.3-.7 .1 1zM321.2 134h10M321.2 134.4l-33.8 2.4M256.5 142.7l.9 .4-1.8 2.8zM9.5 197.4h207.9v72.5h-207.9zM9.5 202.4h207.9M9.5 209.9h207.9M9.5 217.5h207.9M21.4 202.4v67.5M60.4 202.4v67.5M205.4 202.4v67.5"/>
<path d="M9.5 224.9h207.9M9.5 232.4h207.9M9.5 239.9h207.9M9.5 247.4h207.9M9.5 254.9h207.9M9.5 262.4h207.9"/>
<circle cx="180.5" cy="50" r="5"/>
<circle cx="91.4" cy="73.7" r="5"/>
<circle cx="207.8" cy="61.2" r="5"/>
<circle cx="228.5" cy="78.3" r="5"/>
<circle cx="91.4" cy="88.2" r="5"/>
<circle cx="91.4" cy="102.8" r="5"/>
<circle cx="326.2" cy="134" r="5"/>
</g>
<path d="M179.9 96l.8 .7-2.4 2.2zM179.7 102.2l2.8-1.9 .4 .9zM287.4 136.8l3.3-.7 .1 1zM169.8 93.7l1 .2-1.3 3.1zM132.6 102.4l3.3 .5-3.3 .5zM112.6 85l3.3 .1-3.2 .9zM123.2 70.8l3.4 .3-3.3 .8zM256.5 142.7l.9 .4-1.8 2.8z" fill="#000"/>
<text font-size="7" x="339.5" y="260.5">B</text>
<g font-size="4.2">
<text x="34.1" y="8.1">8</text>
<text x="85.7" y="8.1">7</text>
<text x="137.3" y="8.1">6</text>
<text x="188.9" y="8.1">5</text>
<text x="240.5" y="8.1">4</text>
<text x="292.1" y="8.1">3</text>
<text x="343.7" y="8.1">2</text>
<text x="395.3" y="8.1">1</text>
<text x="5.1" y="46.4">D</text>
<text x="423.7" y="46.4">D</text>
<text x="5.1" y="111.4">C</text>
<text x="423.7" y="111.4">C</text>
<text x="5.2" y="176.5">B</text>
<text x="423.8" y="176.5">B</text>
<text x="5.2" y="241.6">A</text>
<text x="423.8" y="241.6">A</text>
<text x="350" y="249.9">ASSY, REAR BOTTOM TUBE</text>
<text x="295.9" y="252">A. UBACH</text>
<text x="259.7" y="260">SEE NOTES</text>
<text x="295.9" y="260">A. UBACH</text>
<text x="366.5" y="260">VX~01-10003</text>
<text x="413.8" y="260">X01</text>
<text x="259.7" y="267.9">SEE NOTES</text>
<text x="295.9" y="267.9">VX~01-10003</text>
<text x="386.5" y="267.9">1:3</text>
<text x="406.3" y="267.9">1 OF 1</text>
<text x="34.1" y="274.2">8</text>
<text x="85.7" y="274.2">7</text>
<text x="137.3" y="274.2">6</text>
<text x="188.9" y="274.2">5</text>
<text x="240.5" y="274.2">4</text>
<text x="292.1" y="274.2">3</text>
<text x="343.7" y="274.2">2</text>
<text x="395.3" y="274.2">1</text>
</g>
<g font-size="3.5">
<text x="324.6" y="13.8">REVISIONS</text>
<text x="249.1" y="19.6">REV.</text>
<text x="286.4" y="19.6">DESCRIPTION</text>
<text x="343.6" y="19.6">CR #</text>
<text x="366.8" y="19.6">DATE</text>
<text x="390.2" y="19.6">SUBMITTED BY</text>
<text x="250.1" y="25.4">X01</text>
<text x="260.8" y="25.4">INITIAL RELEASE</text>
<text x="344.7" y="25.4">N/A</text>
<text x="363.6" y="25.4">9/26/2024</text>
<text x="400.8" y="25.4">AU</text>
<text x="179.5" y="48.7">8</text>
<text x="179.5" y="53.6">2</text>
<text x="206.9" y="59.9">7</text>
<text x="206.9" y="64.7">2</text>
<text x="90.4" y="72.4">4</text>
<text x="90.4" y="77.2">2</text>
<text x="227.6" y="77">6</text>
<text x="227.6" y="81.8">2</text>
<text x="90.4" y="86.9">2</text>
<text x="90.4" y="91.8">2</text>
<text x="285.6" y="91.2">APPLY THREADLOCKER (ITEM 5) TO BHCS (ITEM 6), 2 PLACES</text>
<text x="90.4" y="101.5">1</text>
<text x="90.4" y="106.3">1</text>
<text x="325.2" y="132.7">3</text>
<text x="325.2" y="137.6">2</text>
<text x="103.4" y="201.2">PARTS LIST</text>
<text x="11.3" y="207.5">ITEM</text>
<text x="38" y="207.5">P/N</text>
<text x="120.9" y="207.5">DESCRIPTION</text>
<text x="207.8" y="207.5">QTY</text>
<text x="14.5" y="215">1</text>
<text x="30.1" y="215">VX~01-10005</text>
<text x="108.7" y="215">ASSY, REAR BOTTOM WELD</text>
<text x="210.4" y="215">1</text>
<text x="14.5" y="222.5">2</text>
<text x="30.1" y="222.5">VX~99-10020</text>
<text x="109.8" y="222.5">TUBE NUT, M6, 1.0 IN TUBE</text>
<text x="210.4" y="222.5">2</text>
<text x="14.5" y="230">3</text>
<text x="30.1" y="230">VX~99-10019</text>
<text x="126.6" y="230">WHEEL</text>
<text x="210.4" y="230">2</text>
<text x="14.5" y="237.5">4</text>
<text x="30.1" y="237.5">VX~99-10123</text>
<text x="100.4" y="237.5">BINDING SCREW, 6MM, 30MM, 18-8 SS</text>
<text x="210.4" y="237.5">2</text>
<text x="296.1" y="235.2">NOVO CONFIDENTIAL</text>
<text x="296.9" y="238.7">DO NOT DISTRIBUTE</text>
<text x="14.5" y="245">5</text>
<text x="30.1" y="245">VX~99-10135</text>
<text x="118.4" y="245">THREADLOCKER</text>
<text x="210.4" y="245">1</text>
<text x="14.5" y="252.5">6</text>
<text x="30.1" y="252.5">VX~99-10134</text>
<text x="110.5" y="252.5">BHCS, M4 x 10mm, 18-8 SS</text>
<text x="210.4" y="252.5">2</text>
<text x="14.5" y="260">7</text>
<text x="30.1" y="260">VX~99-10132</text>
<text x="104" y="260">WASHER, M4, Ø12mm OD, 18-8 SS</text>
<text x="210.4" y="260">2</text>
<text x="14.5" y="267.5">8</text>
<text x="30.1" y="267.5">VX~99-10133</text>
<text x="118.4" y="267.5">SPACER, WHEEL</text>
<text x="210.4" y="267.5">2</text>
</g>
<text font-size="3.3" x="336" y="239.4">San Diego, CA | Minneapolis, MN | novoengineering.com</text>
<g font-size="2.6">
<text x="248.4" y="231.5">DIMENSIONS ARE IN MILLIMETERS</text>
<text x="249.9" y="228.6">UNLESS OTHERWISE SPECIFIED</text>
<text x="253.7" y="234.4">DO NOT SCALE DRAWING</text>
<text x="254.2" y="238.5">TOLERANCES: SEE NOTES</text>
<text x="253.7" y="242.1">THIRD ANGLE PROJECTION</text>
</g>
<g font-size="2.2">
<text x="334" y="243.4">DESCRIPTION</text>
<text x="295.9" y="248.2">DRAWN</text>
<text x="248.3" y="256.1">MATERIAL</text>
<text x="295.9" y="256.1">ENG</text>
<text x="334" y="256.1">SIZE</text>
<text x="346.7" y="256.1">DWG. NO.</text>
<text x="413.4" y="256.1">REV.</text>
<text x="248.3" y="264">FINISH</text>
<text x="295.9" y="264">CAD FILE</text>
<text x="377.2" y="264">SCALE</text>
<text x="397.5" y="264">SHEET</text>
</g>
</svg>
